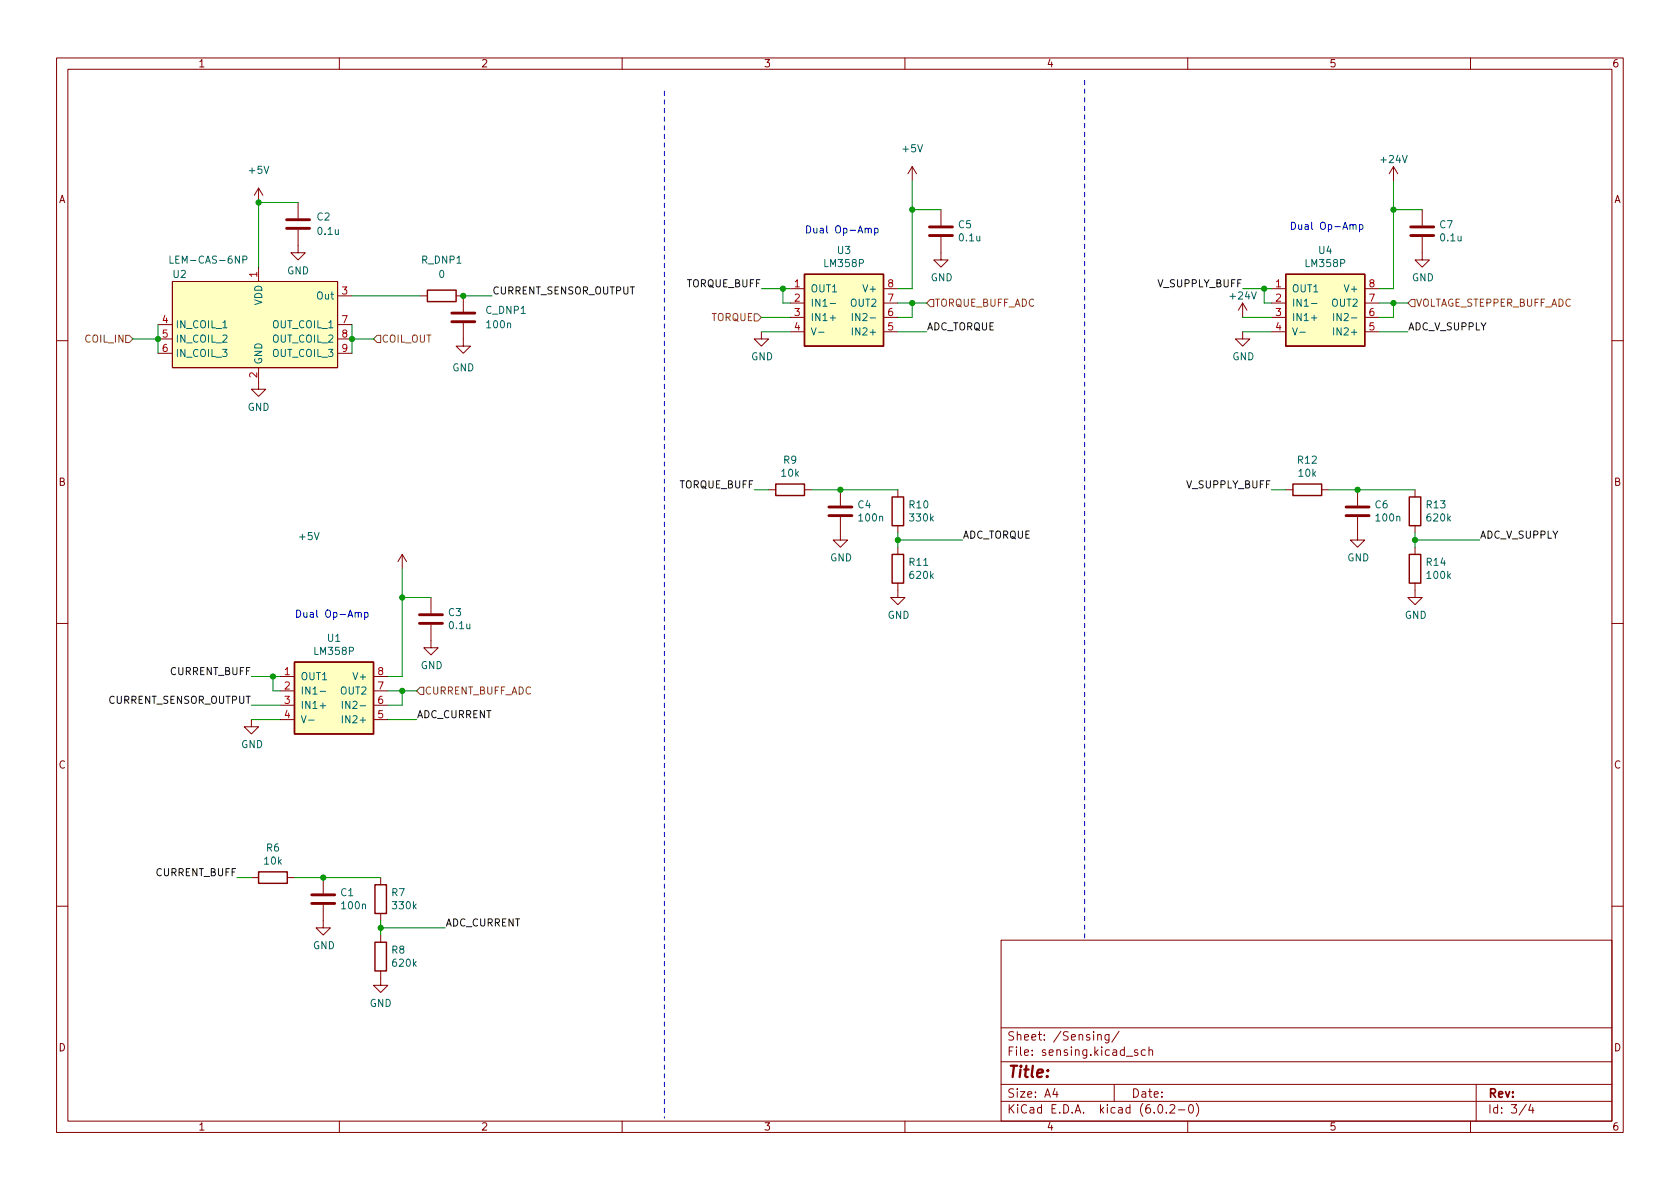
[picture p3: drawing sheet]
<svg xmlns="http://www.w3.org/2000/svg" width="297mm" height="210mm" viewBox="0 0 297 210" stroke-linecap="round" stroke-linejoin="round" font-family="sans-serif">
<g fill="none" stroke="#840000" stroke-width=".18">
<path d="M10 10.2h277v190.1h-277zM12 12.2h273v186.1h-273zM60 10.2v2M110 10.2v2M160 10.2v2M210 10.2v2M260 10.2v2M45.7 33.3v2.5M45.7 33.3l-.7 1.2M45.7 33.3l.8 1.2M52.7 35.8v2.8M161.3 29.5l-.8 1.2"/>
<path d="M161.3 29.5v2.5M161.3 29.5l.8 1.2M166.4 37.1v2.8M246.4 29.5l-.8 1.2M246.4 29.5v2.5M246.4 29.5l.7 1.2M251.5 37.1v2.8M27.9 57.4h2.6M27.9 59.9h2.6M30.5 49.8h29.2v15.2h-29.2zM45.7 47.2v2.6M52.7 40.6v4.1h1.3l-1.3 1.3-1.3-1.3h1.3"/>
<path d="M59.7 52.3h2.5M59.7 57.4h2.5M59.7 59.9h2.5M74.3 52.3h1.3M80.6 52.3h1.3v2.8M81.9 57.1v4.1h1.3l-1.3 1.3-1.3-1.3h1.3M134.6 58.7v1.2h1.3l-1.3 1.3-1.3-1.3h1.3M139.7 51h2.5M139.7 53.6h2.5M139.7 56.1h2.5M139.7 58.7h2.5M156.2 51h2.5"/>
<path d="M156.2 53.6h2.5M156.2 56.1h2.5M156.2 58.7h2.5M166.4 41.9v4.1h1.2l-1.2 1.2-1.3-1.2h1.3M219.7 58.7v1.2h1.3l-1.3 1.3-1.3-1.3h1.3M219.7 53.6l-.8 1.3M219.7 53.6v2.5M219.7 53.6l.8 1.3M224.8 51h2.5M224.8 53.6h2.5M224.8 56.1h2.5M224.8 58.7h2.5"/>
<path d="M241.3 51h2.5M241.3 53.6h2.5M241.3 56.1h2.5M241.3 58.7h2.5M251.5 41.9v4.1h1.2l-1.2 1.2-1.3-1.2h1.3M10 60.2h2M27.9 62.5h2.6M45.7 65v3.8h1.3l-1.3 1.3-1.3-1.3h1.3M59.7 62.5h2.5M285 60.2h2M71.1 98l-.7 1.3M71.1 98v2.6"/>
<path d="M71.1 98l.8 1.3M135.9 86.6h1.3M142.2 86.6h1.3M148.6 91.4v4.1h1.3l-1.3 1.3-1.3-1.3h1.3M148.6 86.6v2.8M158.7 86.6v1.3M158.7 93v1.2M158.7 96.8v1.2M227.3 86.6h1.3M233.7 86.6h1.2M240 91.4v4.1h1.3l-1.3 1.3-1.2-1.3h1.2M240 86.6v2.8"/>
<path d="M250.2 86.6v1.3M250.2 93v1.2M250.2 96.8v1.2M10 110.2h2M49.5 119.6h2.6M66 119.6h2.6M76.2 110.5v4h1.3l-1.3 1.3-1.3-1.3h1.3M76.2 105.7v2.8M158.7 103.1v2.6h1.3l-1.3 1.2-1.2-1.2h1.2M250.2 103.1v2.6h1.3l-1.3 1.2-1.3-1.2h1.3M285 110.2h2M44.4 127.2v1.3h1.3l-1.3 1.3-1.2-1.3h1.2"/>
<path d="M49.5 122.2h2.6M49.5 124.7h2.6M49.5 127.2h2.6M66 122.2h2.6M66 124.7h2.6M66 127.2h2.6M44.4 155.2h1.3M50.8 155.2h1.3M57.1 155.2v2.8M67.3 155.2v1.3M10 160.2h2M57.1 160v4.1h1.3l-1.3 1.2-1.2-1.2h1.2"/>
<path d="M67.3 171.7v2.5h1.3l-1.3 1.3-1.3-1.3h1.3M67.3 161.5v1.3M67.3 165.3v1.3M177 166.3h108v32h-108zM285 160.2h2M60 198.3v2M110 198.3v2M160 198.3v2M177 194.8h108M177 191.8h108M177 187.8h108M177 181.8h108"/>
<path d="M186.5 192.5l-.4 1h1M186.9 193v1M194.1 183.1l.2-.2 .3 .1 .1 .9M196.1 182.9v1.2l-.3 .3h-.4M196.1 183l-.5-.1-.2 .3v.4l.1 .3h.6M197 191.8v3M197.9 182.4l-1.3 1.9M199.1 186.8h1.2M201.1 185.7l-.3-.1-.2 .2v.3l.5 .1v.4h-.5M202.5 185.7l-.4-.1-.3 .3v.4l.1 .3h.6M203.1 185.8l.3-.2 .3 .1 .1 .9M203.1 185.1v1.5"/>
<path d="M204.9 195.4l.2-.1a.81 .81 0 0 1 .6 .7 .81 .81 0 0 1-.3 .8h-.2a.81 .81 0 0 1-.6-.6 .81 .81 0 0 1 .3-.8zM206.2 196.7v.1M206.9 195.5l.5-.2 .2 .2 .1 .3-.9 1h.9M208.4 196.3h1.1M210 198.3v2M210.4 195.4l.1-.1a.81 .81 0 0 1 .6 .7 .81 .81 0 0 1-.3 .8h-.2a.81 .81 0 0 1-.5-.6 .81 .81 0 0 1 .3-.8zM211.5 195.1a1.72 1.72 0 0 1 0 2.3M260 198.3v2M261 191.8v6.5M269.9 195.3l-1.3 1.9M270.6 195.3l-.3 1h.9M271 195.8v1"/>
</g>
<g fill="#ffffc2" stroke="#ffffc2" stroke-width=".18">
<path d="M30.5 49.8h29.2v15.2h-29.2z"/>
<path d="M142.2 48.5h14v12.7h-14z"/>
<path d="M52.1 117.1h13.9v12.7h-13.9z"/>
<path d="M227.3 48.5h14v12.7h-14z"/>
</g>
<g fill="none" stroke="#006464" stroke-width=".18">
<path d="M30.1 45.3v1.2h.6M39.4 58h.7M42.9 45.9h.6l.2-.2-.1-.3-.7-.1v1.2M143.5 58l.4 1.2 .4-1.2M144.7 58.8h1M146.8 53.7h.9M146.8 56.2h.9M150.7 55.4v1.3M150.7 58v1.2M152 55.4v1.3l-.7-1.3v1.3M152.6 55.6l.5-.2 .2 .4-.8 .9h.8M153.8 56.2h1"/>
<path d="M228.5 58l.5 1.2 .4-1.2M229.8 58.8h1M231.9 53.7h.9M231.9 56.2h.9M235.8 55.4v1.3M235.8 58v1.2M237.1 55.4v1.3l-.7-1.3v1.3M237.7 55.6l.5-.2 .2 .4-.8 .9h.8M238.9 56.2h1M53.3 126.6l.4 1.2 .4-1.2M54.6 127.3h.9M56.6 122.3h1"/>
<path d="M56.6 124.8h1M60.5 124v1.3M60.5 126.6v1.2M61.9 124v1.3l-.8-1.3v1.3M62.4 124.1l.5-.1 .2 .4-.8 .9h.8M63.7 124.8h.9"/>
</g>
<g fill="none" stroke="#840000" stroke-width=".25">
<path d="M75.6 51.3h5v2h-5zM142.2 48.5h14v12.7h-14zM227.3 48.5h14v12.7h-14zM137.2 85.6h5v2h-5zM157.7 98h2.1v5.1h-2.1zM157.7 87.9h2.1v5.1h-2.1zM228.6 85.6h5.1v2h-5.1zM249.2 98h2v5.1h-2zM249.2 87.9h2v5.1h-2zM52.1 117.1h13.9v12.7h-13.9zM45.7 154.2h5.1v2h-5.1zM66.3 156.5h2v5h-2z"/>
<path d="M66.3 166.6h2v5.1h-2z"/>
</g>
<g fill="none" stroke="#840000" stroke-width=".51">
<path d="M50.7 38.9h4M50.7 40.4h4M79.9 56.9h4M79.9 55.4h4M164.3 41.7h4.1M164.3 40.1h4.1M249.4 41.7h4.1M249.4 40.1h4.1M146.6 91.2h4M146.6 89.7h4M238 91.2h4.1M238 89.7h4.1"/>
<path d="M74.2 110.2h4M74.2 108.7h4M55.1 159.8h4.1M55.1 158.2h4.1"/>
</g>
<path d="M22.2 59.3h.7l.6 .6-.6 .7h-.7zM66.7 59.3h.6v1.3h-.6l-.7-.7zM133.3 55.5h.7l.6 .6-.6 .7h-.7zM164.5 53h.6v1.2h-.6l-.7-.6zM249.6 53h.6v1.2h-.6l-.7-.6zM74.3 121.5h.6v1.3h-.6l-.6-.6z" fill="none" stroke="#725600" stroke-width=".18"/>
<path d="M238.7 39.8l.2-.1 .3 .1v.8M239.2 39.9l.2-.2 .3 .1 .1 .8M240.4 39.8l.3-.1 .3 .3-.1 .5h-.5M240.4 39.7v1.3M153 40.5l.1-.1h.3l.1 .8M153.5 40.5l.2-.1h.3v.8M154.7 40.4h.3l.3 .2-.2 .5h-.4M154.7 40.4v1.2M62.8 108.4l.2-.1 .3 .1v.7M63.3 108.5l.2-.2 .3 .1 .1 .7M64.5 108.4l.3-.1 .3 .2-.1 .6h-.5M64.5 108.3v1.3" fill="none" stroke="#0000c2" stroke-width=".18"/>
<path d="M117.5 16.1v181.6M191.8 14.2v151.8" fill="none" stroke="#0000c2" stroke-width=".18" stroke-dasharray=".8 .8"/>
<g fill="none" stroke="#009600" stroke-width=".18">
<path d="M52.7 35.8h-7v11.4M161.3 32v19h-2.6M161.3 37.1h5.1M246.4 32v19h-2.6M246.4 37.1h5.1M23.5 59.9h4.4M27.9 57.4v5.1M62.2 59.9h3.8M62.2 52.3h12.1M62.2 57.4v5.1M81.9 52.3h5.1M134.6 58.7h5.1"/>
<path d="M134.6 56.1h5.1M134.6 51h5.1M138.4 51v2.6h1.3M158.7 58.7h5.1M158.7 53.6h5.1M161.3 53.6v2.5h-2.6M219.7 58.7h5.1M219.7 56.1h5.1M219.7 51h5.1M223.5 51v2.6h1.3M243.8 58.7h5.1M243.8 53.6h5.1"/>
<path d="M246.4 53.6v2.5h-2.6M133.3 86.6h2.6M143.5 86.6h15.2M158.7 95.5h11.5M158.7 94.2v2.6M224.8 86.6h2.5M234.9 86.6h15.3M250.2 95.5h11.4M250.2 94.2v2.6M44.4 119.6h5.1M48.3 119.6v2.6h1.2M71.1 100.6v19h-2.5"/>
<path d="M71.1 105.7h5.1M44.4 124.7h5.1M44.4 127.2h5.1M68.6 127.2h5.1M68.6 122.2h5.1M71.1 122.2v2.5h-2.5M41.9 155.2h2.5M52.1 155.2h15.2M67.3 162.8v2.5M67.3 164.1h11.4"/>
</g>
<g fill="#009600" stroke="#009600" stroke-width=".18">
<circle cx="138.4" cy="51" r=".46"/>
<circle cx="62.2" cy="59.9" r=".46"/>
<circle cx="45.7" cy="35.8" r=".46"/>
<circle cx="81.9" cy="52.3" r=".46"/>
<circle cx="161.3" cy="53.6" r=".46"/>
<circle cx="158.7" cy="95.5" r=".46"/>
<circle cx="161.3" cy="37.1" r=".46"/>
<circle cx="148.6" cy="86.6" r=".46"/>
<circle cx="223.5" cy="51" r=".46"/>
<circle cx="27.9" cy="59.9" r=".46"/>
<circle cx="57.1" cy="155.2" r=".46"/>
<circle cx="67.3" cy="164.1" r=".46"/>
<circle cx="48.3" cy="119.6" r=".46"/>
<circle cx="246.4" cy="37.1" r=".46"/>
<circle cx="240" cy="86.6" r=".46"/>
<circle cx="250.2" cy="95.5" r=".46"/>
<circle cx="246.4" cy="53.6" r=".46"/>
<circle cx="71.1" cy="122.2" r=".46"/>
<circle cx="71.1" cy="105.7" r=".46"/>
</g>
<text font-size="2.8" fill="#840000" x="178" y="190.6">Title:</text>
<g font-size="2.1" fill="#840000">
<text x="178" y="184">Sheet: /Sensing/</text>
<text x="178" y="186.7">File: sensing.kicad_sch</text>
<text x="178" y="196.9">KiCad E.D.A. kicad (6.0.2-0)</text>
<text x="178" y="194.1">Size: A4</text>
<text x="200" y="194.1">Date:</text>
<text x="263" y="194.1">Rev:</text>
<text x="263" y="196.9">Id: 3/4</text>
</g>
<g font-size="1.8" fill="#840000">
<text x="35" y="11.9">1</text>
<text x="85" y="11.9">2</text>
<text x="135" y="11.9">3</text>
<text x="185" y="11.9">4</text>
<text x="235" y="11.9">5</text>
<text x="285" y="11.9">6</text>
<text x="10.3" y="35.9">A</text>
<text x="285.3" y="35.9">A</text>
<text x="10.3" y="85.9">B</text>
<text x="285.3" y="85.9">B</text>
<text x="10.3" y="135.9">C</text>
<text x="285.3" y="135.9">C</text>
<text x="10.3" y="185.9">D</text>
<text x="285.3" y="185.9">D</text>
<text x="35" y="199.9">1</text>
<text x="85" y="199.9">2</text>
<text x="135" y="199.9">3</text>
<text x="185" y="199.9">4</text>
<text x="235" y="199.9">5</text>
<text x="285" y="199.9">6</text>
</g>
<g font-size="1.8" fill="#006464">
<text x="159.7" y="26.9">+5V</text>
<text x="244.3" y="28.8">+24V</text>
<text x="44.1" y="30.7">+5V</text>
<text x="56.1" y="39">C2</text>
<text x="56.3" y="41.5">0.1u</text>
<text x="169.5" y="40.4">C5</text>
<text x="254.6" y="40.4">C7</text>
<text x="30.8" y="46.6">LEM-CAS-6NP</text>
<text x="74.6" y="46.6">R_DNP1</text>
<text x="145.9" y="47.2">LM358P</text>
<text x="148.1" y="44.9">U3</text>
<text x="169.7" y="42.7">0.1u</text>
<text x="231" y="47.2">LM358P</text>
<text x="233.2" y="44.9">U4</text>
<text x="254.8" y="42.7">0.1u</text>
<text x="30.6" y="49.1">U2</text>
<text x="50.7" y="48.5">GND</text>
<text x="56.1" y="53">Out</text>
<text x="77.6" y="49.1">0</text>
<text x="143.3" y="51.7">OUT1</text>
<text x="153" y="51.7">V+</text>
<text x="164.5" y="49.7">GND</text>
<text x="217.6" y="53">+24V</text>
<text x="228.3" y="51.7">OUT1</text>
<text x="238.1" y="51.7">V+</text>
<text x="249.6" y="49.7">GND</text>
<text x="31" y="58">IN_COIL_1</text>
<text x="46.4" y="54" transform="rotate(-90 46.4 54)">VDD</text>
<text x="48.3" y="58">OUT_COIL_1</text>
<text x="86" y="55.5">C_DNP1</text>
<text x="86.2" y="58">100n</text>
<text x="143.3" y="54.2">IN1-</text>
<text x="143.3" y="56.8">IN1+</text>
<text x="150.5" y="54.2">OUT2</text>
<text x="151.4" y="59.3">IN2+</text>
<text x="228.3" y="54.2">IN1-</text>
<text x="228.3" y="56.8">IN1+</text>
<text x="235.6" y="54.2">OUT2</text>
<text x="236.5" y="59.3">IN2+</text>
<text x="31" y="60.6">IN_COIL_2</text>
<text x="31" y="63.1">IN_COIL_3</text>
<text x="46.4" y="64.5" transform="rotate(-90 46.4 64.5)">GND</text>
<text x="48.3" y="60.6">OUT_COIL_2</text>
<text x="48.3" y="63.1">OUT_COIL_3</text>
<text x="79.9" y="65.7">GND</text>
<text x="132.8" y="63.7">GND</text>
<text x="217.9" y="63.7">GND</text>
<text x="43.8" y="72.6">GND</text>
<text x="138.6" y="82">R9</text>
<text x="229.5" y="82">R12</text>
<text x="138.2" y="84.3">10k</text>
<text x="151.7" y="89.9">C4</text>
<text x="160.8" y="89.9">R10</text>
<text x="229.7" y="84.3">10k</text>
<text x="243.1" y="89.9">C6</text>
<text x="252.3" y="89.9">R13</text>
<text x="53" y="95.5">+5V</text>
<text x="152" y="92.2">100n</text>
<text x="161" y="92.2">330k</text>
<text x="243.4" y="92.2">100n</text>
<text x="252.4" y="92.2">620k</text>
<text x="146.8" y="99.3">GND</text>
<text x="160.8" y="100">R11</text>
<text x="238.2" y="99.3">GND</text>
<text x="252.3" y="100">R14</text>
<text x="161" y="102.4">620k</text>
<text x="252.4" y="102.4">100k</text>
<text x="57.9" y="113.5">U1</text>
<text x="79.3" y="108.9">C3</text>
<text x="79.5" y="111.2">0.1u</text>
<text x="156.9" y="109.4">GND</text>
<text x="248.4" y="109.4">GND</text>
<text x="55.7" y="115.8">LM358P</text>
<text x="74.4" y="118.3">GND</text>
<text x="53.1" y="120.3">OUT1</text>
<text x="53.1" y="122.8">IN1-</text>
<text x="53.1" y="125.3">IN1+</text>
<text x="60.3" y="122.8">OUT2</text>
<text x="62.8" y="120.3">V+</text>
<text x="61.2" y="127.9">IN2+</text>
<text x="42.6" y="132.3">GND</text>
<text x="46.8" y="152.9">10k</text>
<text x="47.1" y="150.6">R6</text>
<text x="60.3" y="158.5">C1</text>
<text x="60.5" y="160.8">100n</text>
<text x="69.3" y="158.5">R7</text>
<text x="69.5" y="160.8">330k</text>
<text x="55.3" y="167.8">GND</text>
<text x="69.3" y="168.6">R8</text>
<text x="69.5" y="170.9">620k</text>
<text x="65.3" y="178">GND</text>
</g>
<g font-size="1.8" fill="#0000c2">
<text x="142.2" y="41.3">Dual Op-Amp</text>
<text x="228" y="40.6">Dual Op-Amp</text>
<text x="52.1" y="109.2">Dual Op-Amp</text>
</g>
<g font-size="1.8" fill="#a90000">
<text x="45.5" y="49" transform="rotate(-90 45.5 49)">1</text>
<text x="60.5" y="52.1">3</text>
<text x="140.5" y="50.8">1</text>
<text x="140.5" y="53.3">2</text>
<text x="157" y="53.3">7</text>
<text x="157" y="50.8">8</text>
<text x="225.6" y="50.8">1</text>
<text x="225.6" y="53.3">2</text>
<text x="242.1" y="53.3">7</text>
<text x="242.1" y="50.8">8</text>
<text x="28.7" y="57.1">4</text>
<text x="28.7" y="59.7">5</text>
<text x="60.5" y="57.1">7</text>
<text x="60.5" y="59.7">8</text>
<text x="140.5" y="55.9">3</text>
<text x="140.5" y="58.4">4</text>
<text x="157" y="58.4">5</text>
<text x="157" y="55.9">6</text>
<text x="225.6" y="55.9">3</text>
<text x="225.6" y="58.4">4</text>
<text x="242.1" y="58.4">5</text>
<text x="242.1" y="55.9">6</text>
<text x="28.7" y="62.2">6</text>
<text x="60.5" y="62.2">9</text>
<text x="45.5" y="66.8" transform="rotate(-90 45.5 66.8)">2</text>
<text x="50.3" y="119.4">1</text>
<text x="66.8" y="119.4">8</text>
<text x="50.3" y="121.9">2</text>
<text x="50.3" y="124.5">3</text>
<text x="66.8" y="124.5">6</text>
<text x="66.8" y="121.9">7</text>
<text x="50.3" y="127">4</text>
<text x="66.8" y="127">5</text>
</g>
<g font-size="1.8" fill="#0f0f0f">
<text x="87" y="52.1">CURRENT_SENSOR_OUTPUT</text>
<text x="121.4" y="50.8">TORQUE_BUFF</text>
<text x="204.8" y="50.8">V_SUPPLY_BUFF</text>
<text x="163.8" y="58.4">ADC_TORQUE</text>
<text x="248.9" y="58.4">ADC_V_SUPPLY</text>
<text x="120.1" y="86.3">TORQUE_BUFF</text>
<text x="209.9" y="86.3">V_SUPPLY_BUFF</text>
<text x="170.2" y="95.2">ADC_TORQUE</text>
<text x="261.6" y="95.2">ADC_V_SUPPLY</text>
<text x="30.1" y="119.4">CURRENT_BUFF</text>
<text x="19.1" y="124.4">CURRENT_SENSOR_OUTPUT</text>
<text x="73.7" y="127">ADC_CURRENT</text>
<text x="27.6" y="154.9">CURRENT_BUFF</text>
<text x="78.7" y="163.8">ADC_CURRENT</text>
</g>
<g font-size="1.8" fill="#725600">
<text x="125.7" y="56.8">TORQUE</text>
<text x="165.2" y="54.2">TORQUE_BUFF_ADC</text>
<text x="250.3" y="54.2">VOLTAGE_STEPPER_BUFF_ADC</text>
<text x="15.1" y="60.6">COIL_IN</text>
<text x="67.4" y="60.6">COIL_OUT</text>
<text x="75" y="122.8">CURRENT_BUFF_ADC</text>
</g>
</svg>
